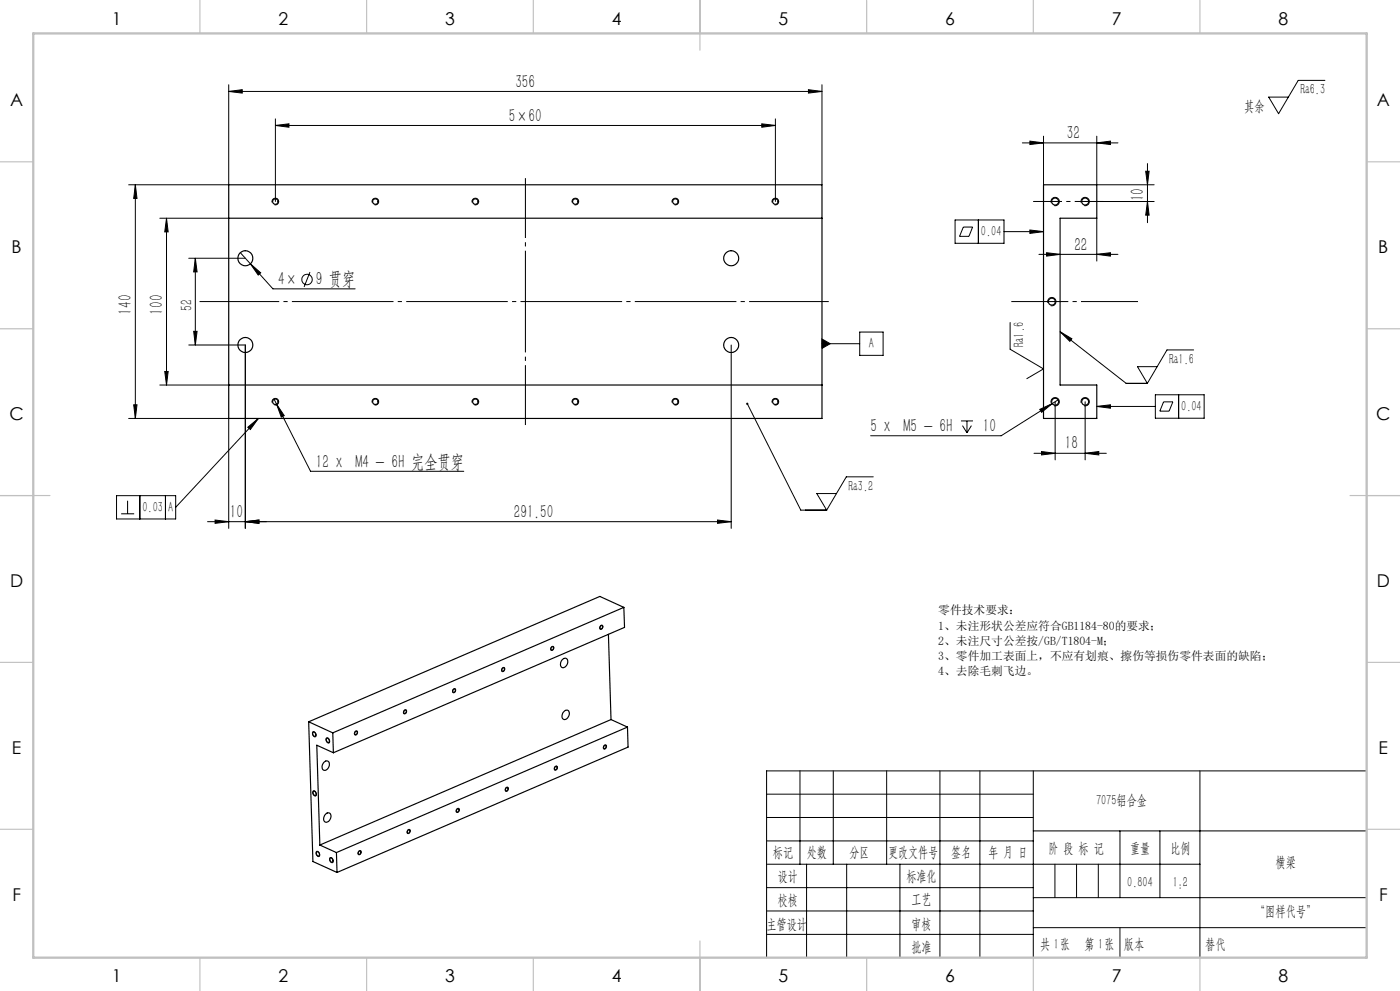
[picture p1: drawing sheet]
<svg xmlns="http://www.w3.org/2000/svg" width="420mm" height="297mm" viewBox="0 0 420 297" stroke-linecap="round" stroke-linejoin="round" font-family="sans-serif">
<g fill="none" stroke="#000" stroke-width=".35">
<path d="M68.6 55.4h178v70h-178zM313.1 55.4h15.9v10h-11v50h11v10h-15.9zM68.6 65.4h178M68.6 115.4h178M168.6 197.8a.94 .94 0 0 1 1.3-.5 .94 .94 0 0 1 .4 1.3 1.3 1.3 0 0 1-.6 1.2 1.3 1.3 0 0 1-1.4 0l-.1-1zM182.5 190.1l.8 25.5M187.1 182l.3 6-87.4 37.6M187.1 182l-87.3 37.6M187.1 182l-7.1-3.3-87.4 37.6M92.6 216.3l7.2 3.3M92.6 216.3l1.3 41.9 7.2 3.3M93.9 219.5a.69 .69 0 0 1 .8 .4 .69 .69 0 0 1-.2 .8l-.6-.4z"/>
<path d="M99.8 219.6l.2 6M169.4 213.1a.89 .89 0 0 1 1.1-.1 .89 .89 0 0 1 .3 1.1 1.31 1.31 0 0 1-2 1.2l-.2-1 .3-.7zM183.3 215.6l-87.3 37.7M183.3 215.6l4.9 2.3M188.2 217.9l-87.3 37.6M188.2 217.9l.2 6-87.3 37.6M94 237.2a.73 .73 0 0 1 .8 .4 .73 .73 0 0 1-.2 .8l-.5-.3zM97.1 228.5a.94 .94 0 0 1 1.3-.4 .94 .94 0 0 1 .4 1.2 1.32 1.32 0 0 1-.6 1.3 1.32 1.32 0 0 1-1.4-.1l-.2-.9zM98 221.3a.72 .72 0 0 1 .7 .4 .72 .72 0 0 1-.2 .9l-.6-.7zM100 225.6l-5-2.3 1 30M181.3 223.5l.2-.1a.47 .47 0 0 1 .3 .6 .47 .47 0 0 1-.7 .2zM95 255.3a.63 .63 0 0 1 .8 .4 .63 .63 0 0 1-.4 .8l-.5-.5z"/>
<path d="M96 253.3l4.9 2.2M97.6 244.1a.99 .99 0 0 1 1.5-.3 .99 .99 0 0 1 .1 1.5 1.1 1.1 0 0 1-.9 1 1.1 1.1 0 0 1-1.2-.5v-.7zM99.1 257.2a.65 .65 0 0 1 .7 .4 .65 .65 0 0 1-.4 .8l-.4-.6zM100.9 255.5l.2 6M107.6 255.3l.2-.2a.48 .48 0 0 1 .4 .6 .48 .48 0 0 1-.7 .2zM122.4 248.8l.2-.1a.47 .47 0 0 1 .3 .7 .47 .47 0 0 1-.7 .2z"/>
<circle cx="73.6" cy="77.4" r="2.26"/>
<circle cx="82.6" cy="60.4" r=".82"/>
<circle cx="112.6" cy="60.4" r=".82"/>
<circle cx="142.6" cy="60.4" r=".83"/>
<circle cx="172.6" cy="60.4" r=".82"/>
<circle cx="202.6" cy="60.4" r=".83"/>
<circle cx="219.4" cy="77.4" r="2.25"/>
<circle cx="232.6" cy="60.4" r=".82"/>
<circle cx="316.6" cy="60.4" r="1.05"/>
<circle cx="325.6" cy="60.4" r="1.05"/>
<circle cx="315.5" cy="90.4" r="1.05"/>
<circle cx="73.6" cy="103.4" r="2.26"/>
<circle cx="219.4" cy="103.4" r="2.25"/>
<circle cx="82.6" cy="120.4" r=".83"/>
<circle cx="112.6" cy="120.4" r=".83"/>
<circle cx="142.6" cy="120.4" r=".84"/>
<circle cx="172.6" cy="120.4" r=".83"/>
<circle cx="202.6" cy="120.4" r=".84"/>
<circle cx="232.6" cy="120.4" r=".83"/>
<circle cx="316.6" cy="120.4" r="1.06"/>
<circle cx="325.5" cy="120.4" r="1.06"/>
<circle cx="165.6" cy="194.4" r=".49"/>
<circle cx="180.4" cy="188.1" r=".49"/>
<circle cx="106.8" cy="219.7" r=".49"/>
<circle cx="121.5" cy="213.4" r=".49"/>
<circle cx="136.2" cy="207.1" r=".47"/>
<circle cx="150.9" cy="200.7" r=".47"/>
<circle cx="152" cy="236.6" r=".47"/>
<circle cx="166.7" cy="230.3" r=".49"/>
<circle cx="137.3" cy="243" r=".48"/>
</g>
<g fill="none" stroke="#000" stroke-width=".3">
<path d="M68.6 27.4l4.1-.5v1zM68.6 25.4v30h-30M68.6 27.4h178M82.6 37.6l4.1-.5v1zM82.6 35.6v24.8M82.6 37.6h150M228.5 37.1l4.1 .5-4.1 .5zM232.6 35.6v24.8M242.5 26.9l4.1 .5-4.1 .5zM246.6 25.4v30M397.5 24.1h-8l-5.9 10-3-5h5.9M40.6 55.4l.5 4.1h-1z"/>
<path d="M40.6 55.4v70M306.7 42.8h28.7M309 42.3l4.1 .5-4.1 .5zM313.1 40.8v14.6M329 42.8l4.1-.5v1zM329 40.8v14.6h17.3M343.7 51.3h1l-.5 4.1zM344.2 49v17.7M47.9 65.4h20.7M50 65.4v50M50 65.4l.4 4.1h-1zM56.6 77.4h17"/>
<path d="M58.6 77.4l.5 4.1h-1zM58.6 77.4v26M72.1 75.7l9.8 10.9h24.6M75.1 79.1l3.1 2.7-.7 .6zM81.6 60.7a1.01 1.01 0 0 1 .9-1.3 1.01 1.01 0 0 1 1.1 1.1 1.01 1.01 0 0 1-1.3 .9M111.7 60.7a1 1 0 0 1 .8-1.3 1 1 0 0 1 1.1 1.1 1 1 0 0 1-1.2 .9M141.6 60.7a1 1 0 0 1 .9-1.3 1 1 0 0 1 1.1 1.1 1 1 0 0 1-1.3 .9M171.6 60.7a1.01 1.01 0 0 1 .9-1.3 1.01 1.01 0 0 1 1.1 1.1 1.01 1.01 0 0 1-1.3 .9M201.6 60.7a1 1 0 0 1 .9-1.3 1 1 0 0 1 1.1 1.1 1 1 0 0 1-1.2 .9M231.6 60.7a1.01 1.01 0 0 1 .9-1.3 1.01 1.01 0 0 1 1.1 1.1 1.01 1.01 0 0 1-1.3 .9M286.5 65.9h14.7v7h-14.7zM289 68h2.8l-1.1 2.8h-2.8z"/>
<path d="M293.5 65.9v7M301.2 69.4h11.9M309 68.9l4.1 .5-4.1 .6zM311.7 76.2h23.7M314 75.7l4 .5-4 .6zM315.3 60.7a1.23 1.23 0 0 1 1.1-1.5 1.23 1.23 0 0 1 1.4 1.3 1.23 1.23 0 0 1-1.6 1.1M324.3 60.7a1.23 1.23 0 0 1 1.1-1.5 1.23 1.23 0 0 1 1.4 1.3 1.23 1.23 0 0 1-1.6 1.1M325.5 60.4h20.8M329 76.2l4.1-.5v1.1zM329 65.4v12.8M344.2 60.4l.5 4.1h-1zM58.1 99.3h1l-.5 4.1z"/>
<path d="M93 81.5l-1.8 4.5M257.9 99.5h7v7h-7zM303 96.7v8l10.1 5.9-5.1 2.9M314.3 90.7a1.26 1.26 0 0 1 1.1-1.6 1.26 1.26 0 0 1 1.4 1.4 1.26 1.26 0 0 1-1.6 1.1M318 99.4l3.6 2.1-.6 .8zM318 99.4l19.9 15.5h6.3M47.9 115.4h20.7M49.4 111.3h1l-.4 4.1zM56.6 103.4h17v55M82.2 119.7l.8 1.4M219.4 103.4v55M246.6 101.6l2.5 1.4-2.5 1.4z"/>
<path d="M246.6 103h11.3M317.4 119.8l-1.7 1.2M346.6 118.3h14.6v7h-14.6zM347.1 109.9h-5.9l3 5M353.6 118.3v7M358.1 104.9h-8l-5.9 10M38.6 125.4h30v33M40.1 121.3h1l-.5 4.1zM74.3 128.1l3.2-2.7-2.4 3.3zM77.5 125.4l-24.8 26.6M81.6 120.6a1 1 0 0 1 .9-1.2 1 1 0 0 1 1.1 1.1 1 1 0 0 1-1.3 .9M83 121.1l2.3 3.5-.9 .4z"/>
<path d="M83 121.1l10.2 20.1h45.9M111.7 120.6a.99 .99 0 0 1 .8-1.2 .99 .99 0 0 1 1.1 1.1 .99 .99 0 0 1-1.2 .9M141.6 120.6a.99 .99 0 0 1 .9-1.2 .99 .99 0 0 1 1.1 1.1 .99 .99 0 0 1-1.3 .9M171.6 120.6a1 1 0 0 1 .9-1.2 1 1 0 0 1 1.1 1.1 1 1 0 0 1-1.3 .9M201.6 120.6a.99 .99 0 0 1 .9-1.2 .99 .99 0 0 1 1.1 1.1 .99 .99 0 0 1-1.2 .9M224.2 121l16 31.9h7.8M231.6 120.6a1 1 0 0 1 .9-1.2 1 1 0 0 1 1.1 1.1 1 1 0 0 1-1.3 .9M288.3 126.1h3.6M288.7 127.6l1.4 2.1M290.1 126.1v3.6M291.4 127.6l-1.3 2.1M310.2 135.9h21.7"/>
<path d="M311.9 122.7l3.8-1.7-3.2 2.6zM312.5 135.3l4 .6-4 .4zM315.3 120.7a1.25 1.25 0 0 1 1.1-1.5 1.25 1.25 0 0 1 1.4 1.3 1.25 1.25 0 0 1-1.6 1.1M315.7 121l-15.3 9.6h-39.2M316.5 120.4v17.4M324.3 120.7a1.25 1.25 0 0 1 1.1-1.5 1.25 1.25 0 0 1 1.4 1.3 1.25 1.25 0 0 1-1.6 1.1M325.5 135.9l4.1-.6v1zM325.5 120.4v17.4M329 121.8l4.1-.5v1zM329 121.8h17.6M349.1 120.4h2.8l-1.2 2.8h-2.8zM35 148.6h17.7v6.9h-17.7z"/>
<path d="M36.3 154h4M38.3 150.1v3.9M41.9 148.6v6.9M49.6 148.6v6.9M62.3 156.3h157.1M64.5 155.9l4.1 .4-4.1 .5zM73.6 156.3l4.1-.4v.9zM215.3 155.9l4.1 .4-4.1 .5zM250.9 147.9h-5.9l3 5M262 142.9h-8.1l-5.9 10M165.6 193.8a.59 .59 0 0 1 .6 .6 .59 .59 0 0 1-.7 .5l-.3-.1v-.4zM180.1 187.6a.52 .52 0 0 1 .8 0 .52 .52 0 0 1-.2 .8 .49 .49 0 0 1-.8 0 .49 .49 0 0 1 .2-.7z"/>
<path d="M93.8 219.4a.79 .79 0 0 1 .9 .4 .79 .79 0 0 1-.3 1l-.6-.5zM106.6 219.2a.48 .48 0 0 1 .7 .1 .48 .48 0 0 1-.2 .7 .48 .48 0 0 1-.8 .1 .48 .48 0 0 1 .2-.7zM121.3 212.8a.53 .53 0 0 1 .8 .3 .53 .53 0 0 1-.4 .7 .5 .5 0 0 1-.7-.2 .5 .5 0 0 1 .2-.7zM136 206.5a.57 .57 0 0 1 .8 .4 .57 .57 0 0 1-.6 .7 .57 .57 0 0 1-.5-.5 .57 .57 0 0 1 .3-.6zM150.7 200.2a.49 .49 0 0 1 .7 0 .49 .49 0 0 1-.1 .8 .47 .47 0 0 1-.8 .2 .47 .47 0 0 1 .1-.8zM93.9 237.1a.8 .8 0 0 1 .9 .5 .8 .8 0 0 1-.3 .9 1.08 1.08 0 0 1-.6-1.4zM97.9 221.3a.81 .81 0 0 1 .9 .4 .81 .81 0 0 1-.3 1 1.11 1.11 0 0 1-.6-1.4zM151.8 236.1a.52 .52 0 0 1 .8 .1 .52 .52 0 0 1-.3 .8 .52 .52 0 0 1-.8-.1 .52 .52 0 0 1 .3-.8zM166.5 229.8a.51 .51 0 0 1 .8 0 .51 .51 0 0 1-.3 .8 .46 .46 0 0 1-.7 .1 .46 .46 0 0 1 .1-.7zM181.4 223.3a.6 .6 0 0 1 .6 .6 .6 .6 0 0 1-.7 .6l-.3-.1v-.4zM230 238h80M240 231v28"/>
<path d="M250 231v28M266 231v28M282 231v56M294 231v56M310 231v56M360 231v56M410 231h-180v56M95 255.2a.85 .85 0 0 1 .8 .5 .85 .85 0 0 1-.2 1 1.06 1.06 0 0 1-.6-1.5zM99 257.1a.76 .76 0 0 1 .9 .5 .76 .76 0 0 1-.4 .9l-.6-.6zM107.6 255.1a.51 .51 0 0 1 .8 .1 .51 .51 0 0 1-.3 .7 .48 .48 0 0 1-.7 .1 .48 .48 0 0 1 .1-.8zM122.3 248.8a.48 .48 0 0 1 .8 0 .48 .48 0 0 1-.2 .7 .49 .49 0 0 1-.8 .2 .49 .49 0 0 1 .2-.8zM137.1 242.5a.5 .5 0 0 1 .7 0 .5 .5 0 0 1-.2 .8 .51 .51 0 0 1-.8-.1 .51 .51 0 0 1 .3-.7z"/>
<path d="M230 245h80M230 252h80M230 259h130M242 259v28M254 259v28M270 259v28M310 249h100M336 249v20M348 249v20M230 266h80M230 273h80M310 269h100"/>
<path d="M310 278h100M230 280h80"/>
<circle cx="92.1" cy="83.8" r="1.56"/>
</g>
<path d="M341.4 90.4h-38" fill="none" stroke="#000" stroke-width=".3" stroke-dasharray="30.5 1.3 1.3 1.3" stroke-dashoffset="13.4" stroke-linecap="butt"/>
<path d="M309.9 60.4h21.2" fill="none" stroke="#000" stroke-width=".3" stroke-dasharray="30.5 1.3 1.3 1.3" stroke-dashoffset="21.8" stroke-linecap="butt"/>
<path d="M59.9 90.4h188.7" fill="none" stroke="#000" stroke-width=".3" stroke-dasharray="30.5 1.3 1.3 1.3" stroke-dashoffset="6.6" stroke-linecap="butt"/>
<path d="M157.6 127.4v-74" fill="none" stroke="#000" stroke-width=".3" stroke-dasharray="30.5 1.3 1.3 1.3" stroke-dashoffset="12.5" stroke-linecap="butt"/>
<path d="M316.5 259v10M323 259v10M329.5 259v10M336 278v9" fill="none" stroke="#0a0605" stroke-width=".3"/>
<g fill="none" stroke="#c0c0c0" stroke-width=".35">
<path d="M60 0v10M110 0v10M160 0v10M210 0v15M260 0v10M310 0v10M360 0v10M0 48.5h10M410 48.5h10M0 98.5h10M410 98.5h10M0 148.5h15"/>
<path d="M405 148.5h15M0 198.5h10M410 198.5h10M0 248.5h10M410 248.5h10M60 287v10M110 287v10M160 287v10M210 282v15M260 287v10M310 287v10M360 287v10"/>
</g>
<path d="M10 10h400v277h-400z" fill="none" stroke="#c0c0c0" stroke-width=".7"/>
<g fill="#000">
<path d="M311.9 122.7l3.8-1.7-3.2 2.6z"/>
<path d="M68.6 27.4l4.1-.5v1zM242.5 26.9l4.1 .5-4.1 .5zM75.1 79.1l2.4 3.3 .7-.6zM83 121.1l1.4 3.9 .9-.4zM82.6 37.6l4.1-.5v1zM228.5 37.1l4.1 .5-4.1 .5z"/>
<path d="M329 42.8l4.1-.5v1zM309 42.3l4.1 .5-4.1 .5z"/>
<path d="M343.7 51.3h1l-.5 4.1zM344.2 60.4l.5 4.1h-1z"/>
<path d="M50 65.4l.4 4.1h-1zM49.4 111.3h1l-.4 4.1z"/>
<path d="M58.6 77.4l.5 4.1h-1zM58.1 99.3h1l-.5 4.1z"/>
<path d="M314 75.7l4 .5-4 .6zM329 76.2l4.1-.5v1.1z"/>
<path d="M40.1 121.3h1l-.5 4.1zM40.6 55.4l.5 4.1h-1z"/>
<path d="M74.3 128.1l3.2-2.7-2.4 3.3zM246.6 101.6l2.5 1.4-2.5 1.4zM223.9 120.8a.34 .34 0 0 0 .1 .5 .34 .34 0 0 0 .5-.2 .34 .34 0 0 0-.5-.4l.2 .3z"/>
<path d="M312.5 135.3l4 .6-4 .4zM325.5 135.9l4.1-.6v1z"/>
<path d="M329 121.8l4.1-.5v1zM309 68.9l4.1 .5-4.1 .6zM318 99.4l3.6 2.1-.6 .8z"/>
<path d="M73.6 156.3l4.1-.4v.9zM64.5 155.9l4.1 .4-4.1 .5z"/>
<path d="M73.6 156.3l4.1-.4v.9zM215.3 155.9l4.1 .4-4.1 .5z"/>
</g>
<g font-size="5.6">
<text x="154.6" y="26.3">356</text>
<text x="152.6" y="36.5">5×60</text>
<text x="320" y="41.7">32</text>
<text x="343.1" y="60.3" transform="rotate(-90 343.1 60.3)">10</text>
<text x="322.3" y="75.1">22</text>
<text x="83.5" y="85.4">4×</text>
<text x="94.7" y="85.4">9 贯穿</text>
<text x="39.5" y="94.3" transform="rotate(-90 39.5 94.3)">140</text>
<text x="48.8" y="94.3" transform="rotate(-90 48.8 94.3)">100</text>
<text x="261.2" y="129.5">5 x M5 - 6H</text>
<text x="294.8" y="129.5">10</text>
<text x="319.5" y="134.7">18</text>
<text x="94.8" y="140.1">12 x M4 - 6H 完全贯穿</text>
<text x="69" y="155.2">10</text>
<text x="154.2" y="155.2">291.50</text>
</g>
<g font-size="5.3">
<text x="33.5" y="7.4">1</text>
<text x="83.5" y="7.4">2</text>
<text x="133.5" y="7.4">3</text>
<text x="183.5" y="7.4">4</text>
<text x="233.5" y="7.4">5</text>
<text x="283.5" y="7.4">6</text>
<text x="333.5" y="7.4">7</text>
<text x="383.5" y="7.4">8</text>
<text x="3" y="31.6">A</text>
<text x="413" y="31.6">A</text>
<text x="3.5" y="75.9">B</text>
<text x="413.5" y="75.9">B</text>
<text x="2.8" y="125.9">C</text>
<text x="412.8" y="125.9">C</text>
<text x="3" y="175.9">D</text>
<text x="413" y="175.9">D</text>
<text x="3.6" y="225.9">E</text>
<text x="413.6" y="225.9">E</text>
<text x="3.7" y="270.1">F</text>
<text x="413.7" y="270.1">F</text>
<text x="33.5" y="294.4">1</text>
<text x="83.5" y="294.4">2</text>
<text x="133.5" y="294.4">3</text>
<text x="183.5" y="294.4">4</text>
<text x="233.5" y="294.4">5</text>
<text x="283.5" y="294.4">6</text>
<text x="333.5" y="294.4">7</text>
<text x="383.5" y="294.4">8</text>
</g>
<text font-size="4.9" x="57.6" y="93.1" transform="rotate(-90 57.6 93.1)">52</text>
<g font-size="4.4">
<text x="390.1" y="28.2">Ra6.3</text>
<text x="373.3" y="33.2">其余</text>
<text x="294.3" y="70.7">0.04</text>
<text x="260.7" y="104.3">A</text>
<text x="307.2" y="104" transform="rotate(-90 307.2 104)">Ra1.6</text>
<text x="350.8" y="109">Ra1.6</text>
<text x="354.4" y="123.1">0.04</text>
<text x="254.6" y="147">Ra3.2</text>
<text x="42.7" y="153.3">0.03</text>
<text x="50.4" y="153.3">A</text>
<text x="328.8" y="241.2">7075铝合金</text>
<text x="231.9" y="256.9">标记</text>
<text x="242.1" y="256.9">处数</text>
<text x="254.9" y="256.9">分区</text>
<text x="266.5" y="256.9">更改文件号</text>
<text x="285.4" y="256.9">签名</text>
<text x="296.5" y="256.9">年 月 日</text>
<text x="314.5" y="255.6">阶 段 标 记</text>
<text x="339" y="255.6">重量</text>
<text x="351.1" y="255.6">比例</text>
<text x="233.3" y="263.9">设计</text>
<text x="271.9" y="263.9">标准化</text>
<text x="382.7" y="259.8">横梁</text>
<text x="338.2" y="265.7">0.804</text>
<text x="351.8" y="265.7">1:2</text>
<text x="233.3" y="271.1">校核</text>
<text x="273.4" y="271">工艺</text>
<text x="376.5" y="274.6">“图样代号”</text>
<text x="229.9" y="278.3">主管设计</text>
<text x="273.4" y="278.3">审核</text>
<text x="273.4" y="285.2">批准</text>
<text x="312.1" y="284.4">共 张</text>
<text x="316.1" y="284.4">1</text>
<text x="325.3" y="284.4">第 张</text>
<text x="329.5" y="284.4">1</text>
<text x="337.1" y="284.4">版本</text>
</g>
<text font-size="4.4" fill="#0a0605" x="361.6" y="284.4">替代</text>
<g font-size="3.5">
<text x="281.5" y="184.2">零件技术要求：</text>
<text x="281.5" y="188.7">1、未注形状公差应符合GB1184-80的要求；</text>
<text x="281.5" y="193.2">2、未注尺寸公差按/GB/T1804-M；</text>
<text x="281.5" y="197.7">3、零件加工表面上，不应有划痕、擦伤等损伤零件表面的缺陷；</text>
<text x="281.5" y="202.3">4、去除毛刺飞边。</text>
</g>
</svg>
